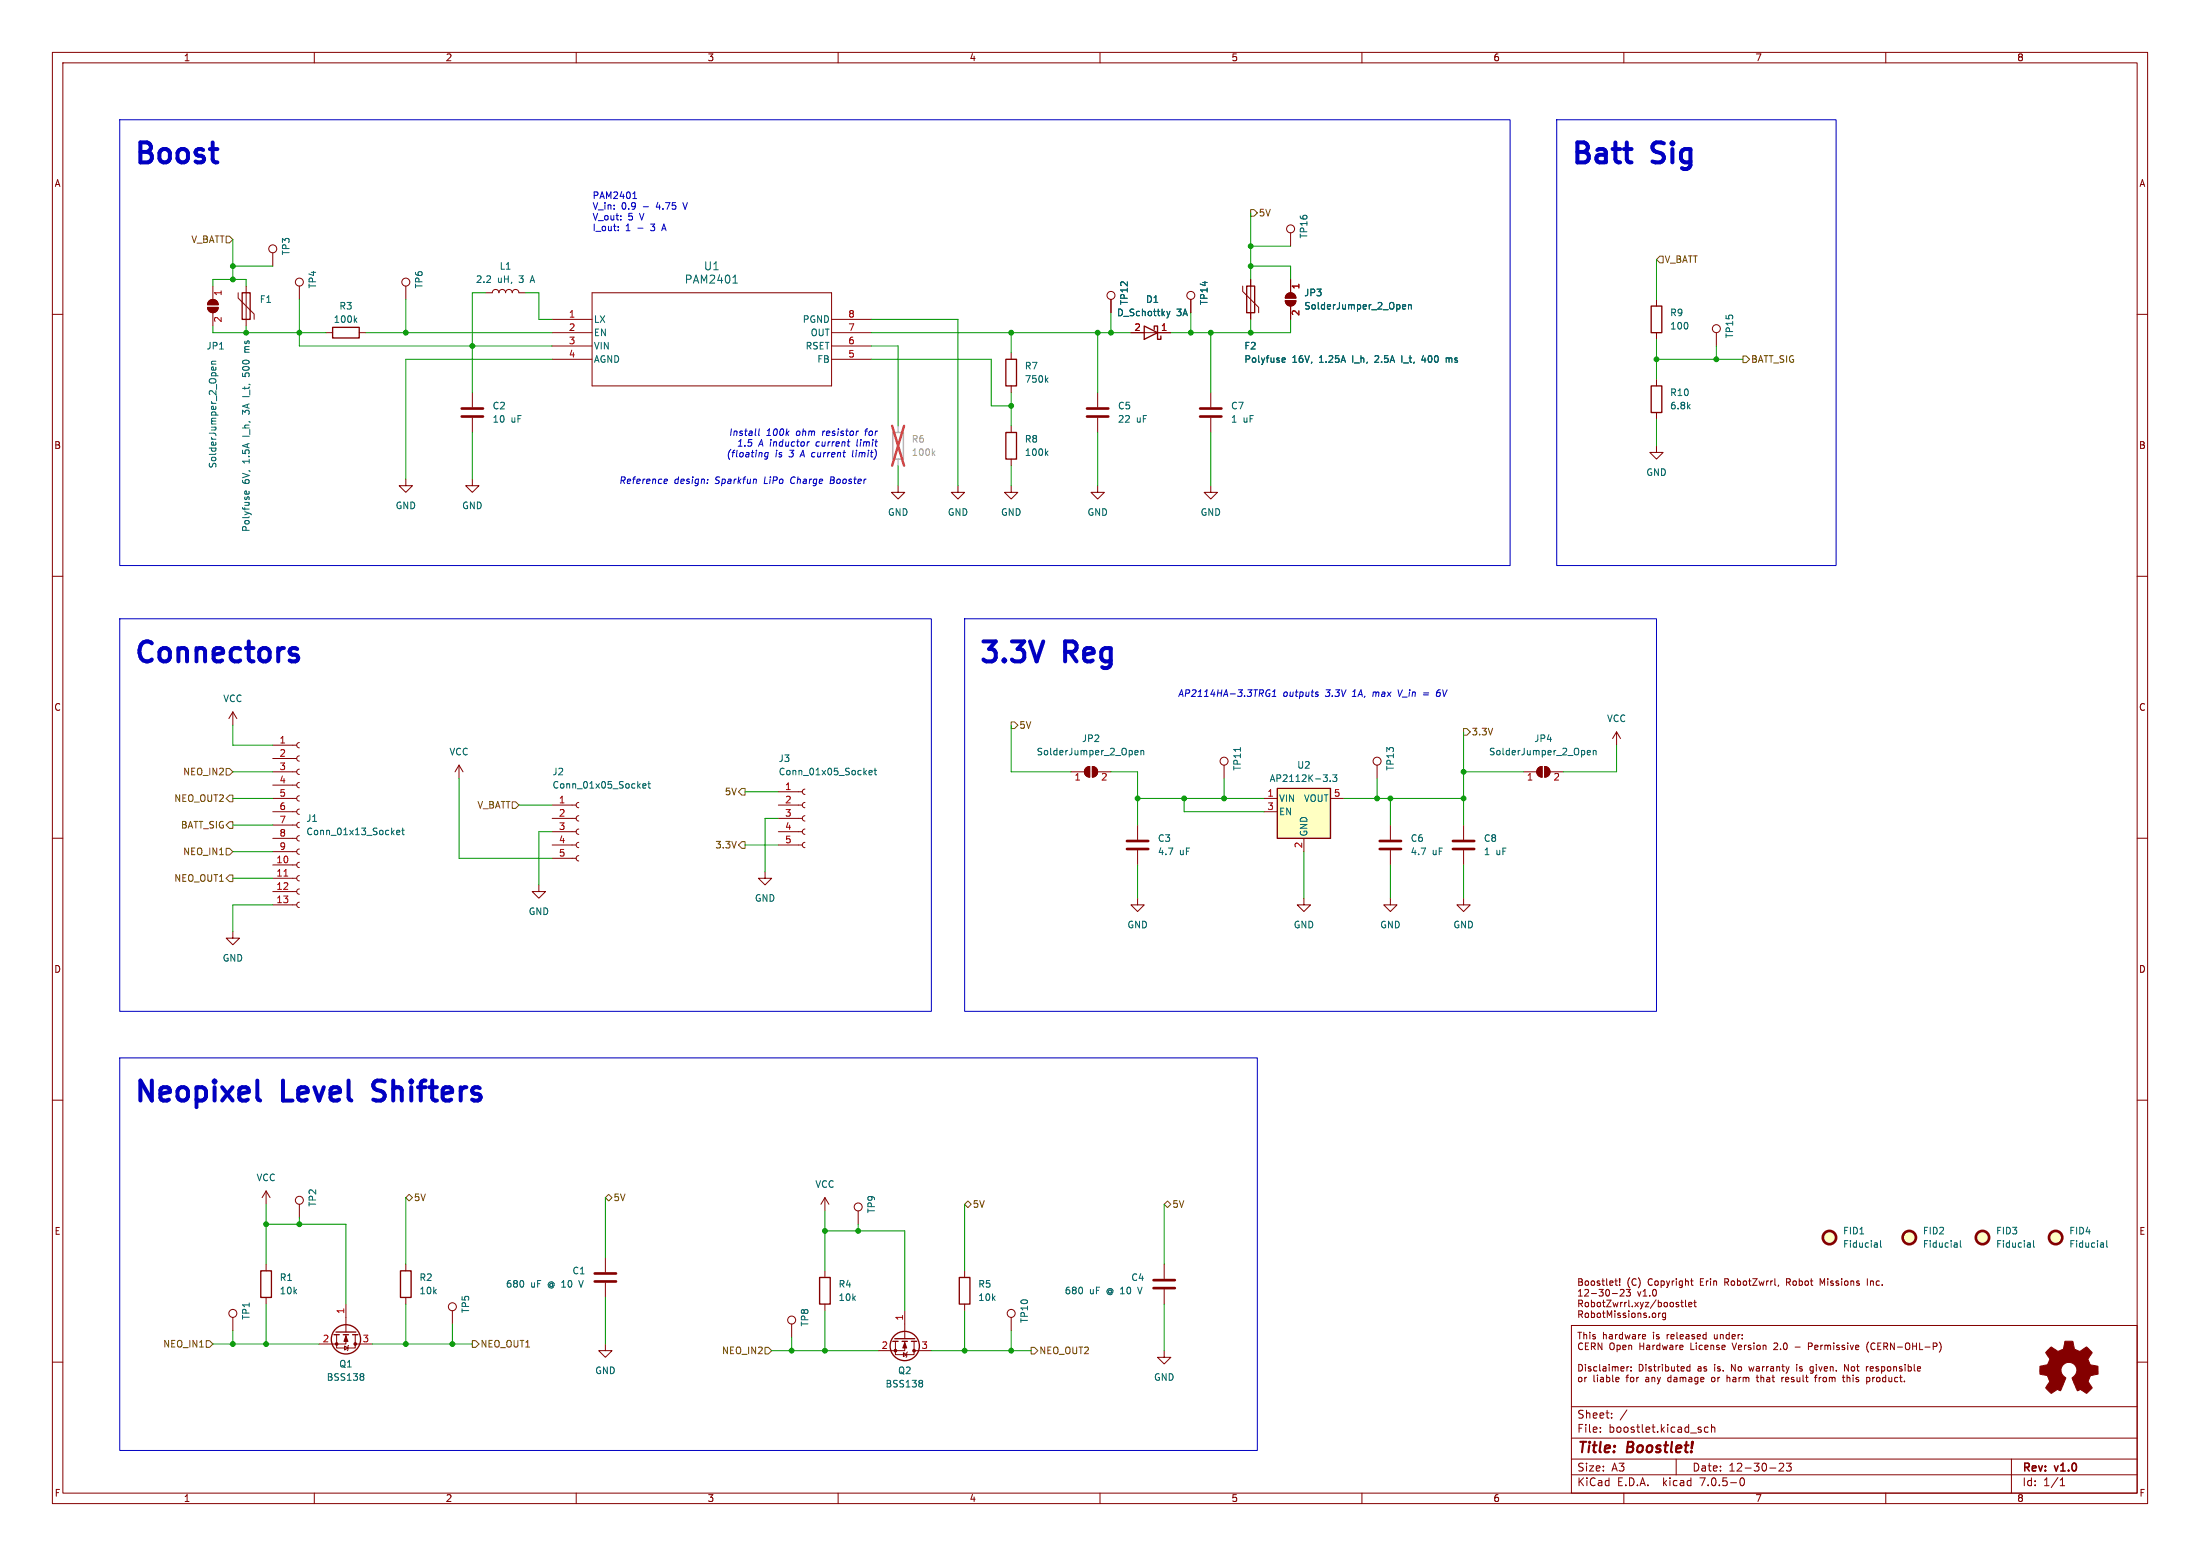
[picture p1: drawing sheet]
<svg xmlns="http://www.w3.org/2000/svg" width="420mm" height="297mm" viewBox="0 0 420 297" stroke-linecap="round" stroke-linejoin="round" font-family="sans-serif">
<g fill="none" stroke="#840000" stroke-width=".19">
<path d="M10 10h400v277h-400zM12 12h396v273h-396zM60 10v2M110 10v2M160 10v2M210 10v2M260 10v2M310 10v2M360 10v2M10 60h2M39.6 58.7h2.1a1.02 1.02 0 0 1-1.1 1 1.02 1.02 0 0 1-1-1zM39.9 57.4a1.02 1.02 0 0 1 1.1-.2 1.02 1.02 0 0 1 .7 1h-2.1z"/>
<path d="M40.6 54.6v2.6M40.6 59.7v2.5M45.5 55.9v1l3 3v1.1M47 54.6v7.6M52.1 48.3v2.5M57.1 54.6v2.6M77.5 54.6v2.6M92.7 55.9h1.3a.64 .64 0 0 1 .6-.7 .64 .64 0 0 1 .6 .7 .64 .64 0 0 1 .7-.7 .64 .64 0 0 1 .6 .7 .64 .64 0 0 1 .7-.7 .64 .64 0 0 1 .6 .7 .64 .64 0 0 1 .6-.7 .64 .64 0 0 1 .7 .7h1.2M113 55.9h45.7v17.8h-45.7zM212.1 57.2v2.5M227.3 57.2v2.5M237.2 54.6v1l3.1 3.1v1"/>
<path d="M238.8 53.3v7.7M245.4 57.4h2a1.02 1.02 0 0 1-1 1 1.02 1.02 0 0 1-1-1zM245.7 56.2a1.02 1.02 0 0 1 1.1-.2 1.02 1.02 0 0 1 .6 .9h-2zM246.4 44.5v2.5M246.4 53.3v2.6M246.4 58.4v2.6M316.2 57.2v1.2M408 60h2M62.2 63.5h1.3M68.6 63.5h1.2M90.2 74.9v2.8M90.2 79.8v2.8"/>
<path d="M105.4 63.5h7.6M105.4 61h7.6M105.4 66h7.6M105.4 68.6h7.6M158.7 63.5h7.7M158.7 61h7.7M158.7 66h7.7M158.7 68.6h7.7M193 67.3v1.3M193 73.7v1.2M209.5 74.9v2.8M209.5 79.8v2.8"/>
<path d="M215.9 63.5h7.6M231.1 74.9v2.8M231.1 79.8v2.8M316.2 63.5v1.3M316.2 72.4v1.3M316.2 78.7v1.3M327.7 63.5v2.5M77.5 91.4v1.3h1.2l-1.2 1.3-1.3-1.3h1.3M90.2 91.4v1.3h1.2l-1.2 1.3-1.3-1.3h1.3M171.4 92.7v1.3h1.3l-1.3 1.3-1.2-1.3h1.2M182.9 92.7v1.3h1.2l-1.2 1.3-1.3-1.3h1.3M193 92.7v1.3h1.3l-1.3 1.3-1.2-1.3h1.2"/>
<path d="M193 81.3v1.3M193 87.6v1.3M209.5 92.7v1.3h1.3l-1.3 1.3-1.2-1.3h1.2M231.1 92.7v1.3h1.3l-1.3 1.3-1.2-1.3h1.2M316.2 85.1v1.3h1.3l-1.3 1.2-1.2-1.2h1.2M10 110h2M408 110h2M44.4 135.9l-.7 1.3M44.4 135.9v2.5M44.4 135.9l.8 1.3M308.6 139.7l-.8 1.3M308.6 139.7v2.5"/>
<path d="M308.6 139.7l.8 1.3M10 160h2M52.1 157.5h4.5M52.1 154.9h4.5M52.1 152.4h4.5M52.1 149.9h4.5M52.1 147.3h4.5M52.1 144.8h4.5M52.1 142.2h4.5M57.1 159.5l-.3 .1-.2 .4 .2 .4 .3 .1M57.1 157l-.3 .1-.2 .4 .2 .3 .3 .2M57.1 154.4l-.3 .2-.2 .3 .2 .4 .3 .1"/>
<path d="M57.1 151.9l-.3 .1-.2 .4 .2 .4 .3 .1M57.1 149.4l-.3 .1-.2 .3 .2 .4 .3 .2M57.1 146.8l-.3 .1-.2 .4 .2 .4 .3 .1M57.1 144.3l-.3 .1-.2 .4 .2 .3 .3 .2M57.1 141.7l-.3 .2-.2 .3 .2 .4 .3 .1M87.6 146.1l-.7 1.2M87.6 146.1v2.5M87.6 146.1l.8 1.2M105.4 158.8h4.6M105.4 156.2h4.6M105.4 153.7h4.6M110.5 158.2l-.4 .2-.1 .3 .1 .4 .4 .2"/>
<path d="M110.5 155.7l-.4 .1-.1 .4 .1 .4 .4 .1M110.5 153.2l-.4 .1-.1 .4 .1 .3 .4 .2M148.6 158.8h4.6M148.6 156.2h4.6M148.6 153.7h4.6M148.6 151.1h4.6M153.7 158.2l-.4 .2-.1 .3 .1 .4 .4 .2M153.7 155.7l-.4 .1-.1 .4 .1 .4 .4 .1M153.7 153.2l-.4 .1-.1 .4 .1 .3 .4 .2M153.7 150.6l-.4 .2-.1 .3 .1 .4 .4 .1M204.5 147.3h2.5M207.3 146.6l.7-.3v2a1.02 1.02 0 0 1-.9-.6 1.02 1.02 0 0 1 .2-1.1z"/>
<path d="M208.5 146.3a1.02 1.02 0 0 1 1 1 1.02 1.02 0 0 1-1 1zM209.5 147.3h2.6M217.2 157.5v2.8M233.7 146.1v2.5M241.3 154.9h2.5M241.3 152.4h2.5M254 152.4h2.5M262.9 146.1v2.5M265.4 157.5v2.8M279.4 157.5v2.8M290.8 147.3h2.6M293.7 146.6l.7-.3v2a1.02 1.02 0 0 1-1-.6 1.02 1.02 0 0 1 .3-1.1z"/>
<path d="M294.9 146.3a1.02 1.02 0 0 1 1 1 1.02 1.02 0 0 1-1 1zM295.9 147.3h2.5M408 160h2M44.4 177.8v1.3h1.3l-1.3 1.2-1.2-1.2h1.2M52.1 172.7h4.5M52.1 170.2h4.5M52.1 167.6h4.5M52.1 165.1h4.5M52.1 162.6h4.5M52.1 160h4.5M57.1 172.2l-.3 .1-.2 .4 .2 .4 .3 .1M57.1 169.7l-.3 .1-.2 .4 .2 .3 .3 .2"/>
<path d="M57.1 167.1l-.3 .2-.2 .3 .2 .4 .3 .1M57.1 164.6l-.3 .1-.2 .4 .2 .4 .3 .1M57.1 162.1l-.3 .1-.2 .3 .2 .4 .3 .2M102.9 168.9v1.3h1.2l-1.2 1.3-1.3-1.3h1.3M105.4 161.3h4.6M105.4 163.8h4.6M110.5 163.3l-.4 .2-.1 .3 .1 .4 .4 .1M110.5 160.8l-.4 .1-.1 .4 .1 .3 .4 .2M146 166.4v1.2h1.3l-1.3 1.3-1.2-1.3h1.2M148.6 161.3h4.6M153.7 160.8l-.4 .1-.1 .4 .1 .3 .4 .2M217.2 171.5v1.2h1.2l-1.2 1.3-1.3-1.3h1.3"/>
<path d="M217.2 162.3v2.8M248.9 171.5v1.2h1.3l-1.3 1.3-1.3-1.3h1.3M248.9 160v2.6M265.4 171.5v1.2h1.3l-1.3 1.3-1.2-1.3h1.2M265.4 162.3v2.8M279.4 171.5v1.2h1.3l-1.3 1.3-1.3-1.3h1.3M279.4 162.3v2.8M10 210h2M408 210h2M50.8 227.3v2.6M50.8 227.3l-.8 1.3M50.8 227.3l.8 1.3"/>
<path d="M57.1 229.9v2.5M157.5 228.6v2.5M157.5 228.6l-.8 1.3M157.5 228.6l.7 1.3M163.8 231.1v2.6M10 260h2M44.4 251.5v2.5M50.8 241.3v1.3M50.8 247.6v1.3M64.3 254.8v2.5h3.5v-2.5M65.8 256.9l.6 .4-.6 .4zM66 254.8v1.7h-5"/>
<path d="M66 248.9v5.4M66.5 256.8l-.2 1M67.8 256.5h3.3M77.5 241.3v1.3M77.5 247.6v1.3M86.4 250.2v2.5M115.6 256.5v1.3h1.2l-1.2 1.3-1.3-1.3h1.3M115.6 240v2.8M115.6 244.9v2.7M151.1 252.7v2.6M157.5 242.6v1.2M157.5 248.9v1.3"/>
<path d="M170.9 256v2.6h3.6v-2.6M172.5 258.2l.6 .4-.6 .4zM172.7 256v1.8h-5.1M172.7 250.2v5.3M173.2 258.1l-.2 1M174.5 257.8h3.3M184.1 242.6v1.2M184.1 248.9v1.3M193 251.5v2.5M222.2 257.8v1.3h1.3l-1.3 1.2-1.2-1.2h1.2M222.2 241.3v2.8M222.2 246.1v2.8"/>
<path d="M300 253h108v32h-108zM307.8 246.9h1M308.3 244.5h.5M308.5 244.1v1.1l.3 .1M309.2 245.2v.1M309.2 244.1v.8M309.3 246.2l.5-.1 .2 .3M310 246.5l-.7 .9h.7M311.2 246.1l-.4 .5 .4 .1v.6l-.2 .1-.5-.1M313.7 254.7l.4 .1 .1 .2-.7 .1M314.1 255.5l-.4 .1M316.6 250.6v.9"/>
<path d="M317 250.6l-.4 .3M318 250.7l-.4-.1-.2 .3 .1 .5h.5M318 250.6v1.1l-.3 .2-.3-.1M320 248.9l.4 .2 .1 .2-.2 .1h-.3M320 248.6h.4M320.9 248.6h.5M321 248.2v1.1l.4 .1M321.1 256.8l.2 .3-.6 .1M321.2 257.6h-.1M321.8 248.2v1.1l.2 .1M322.4 249l.6-.1-.1-.3h-.3l-.2 .2v.6h.5M322.7 244.5h.5"/>
<path d="M322.9 244.1v1.1l.3 .1M323.3 248.6h.5M323.5 248.2v1.1l.3 .1M325.3 254.7l.4 .1M325.7 255.5l-.4 .1M325.7 254.3v1.3M338.9 245.3h.1M339.6 245.3l-.2 .2M345.2 257h.5M345.7 256.3h-.5v1.3M356.5 244.1v1.2M356.5 256.5l-.1 .5 .1 .7"/>
<path d="M369.5 256.3l.3 .3-.1 .3-.2 .1M370.2 256.2a1.46 1.46 0 0 1 0 1.9M408 260h2M300 278.5h108M300 274.5h108M300 268.5h108M305.5 273.2v.2M305.5 272.5v.1M307.7 270.5v.2M307.7 269.8v.1M308.7 262.9l.3 .1 .1 .2-.6 .1M309 263.7h-.3"/>
<path d="M310.6 260.9v.8M310.6 269.1l-1.3 1.9M310.9 260.9l-.3 .2M311.4 261.6v.1M311.4 260.9v.1M320 278.5v3M322.6 260.9h-.3l-.3 .2 .1 .5h.5M322.6 260.4v1.3M324.7 273v.3M326.1 272.5l-.4-.1-.3 .3 .1 .6h.6M326.7 272.5l.2-.1 .4 .1 .1 .9M326.7 271.9v1.5"/>
<path d="M335.3 262.9h.4M339.7 279.4l.5-.1 .2 .1 .1 .3-.9 1.1h.9M340.2 262.9v.8M340.4 262.9l-.2 .2M341 279.3h.9l-.5 .6 .5 .1v.6l-.2 .2-.7-.2M345.6 261v.6M346.4 262.9h.5M346.6 262.7v1M351.7 262.9h.5M351.9 262.5v1.1l.3 .1M352.1 261.7v-1.3l.8 1.3M356.3 260.9v.8"/>
<path d="M356.4 262.9v1.3M356.4 263.7h.4M356.4 263h.4M356.7 260.9l-.4 .2M366.6 260.9v.3l-.6 .1M384 278.5v6.5M60 285v2M110 285v2M160 285v2M210 285v2M260 285v2M300 281.5h108"/>
<path d="M310 285v2M332.4 282.2l.1-.1a.8 .8 0 0 1 .5 .7 .8 .8 0 0 1-.5 .8 1 1 0 0 1-.1-1.4zM337.9 280.2h1.1M360 285v2M393.3 283.6h.9M393.3 282.5l.4-.4v1.5"/>
<circle cx="52.1" cy="47.5" r=".76"/>
<circle cx="57.1" cy="53.8" r=".76"/>
<circle cx="77.5" cy="53.8" r=".76"/>
<circle cx="212.1" cy="56.4" r=".76"/>
<circle cx="227.3" cy="56.4" r=".76"/>
<circle cx="246.4" cy="43.7" r=".76"/>
<circle cx="327.7" cy="62.7" r=".76"/>
<circle cx="233.7" cy="145.3" r=".76"/>
<circle cx="262.9" cy="145.3" r=".76"/>
<circle cx="57.1" cy="229.1" r=".76"/>
<circle cx="163.8" cy="230.4" r=".76"/>
<circle cx="44.4" cy="250.7" r=".76"/>
<circle cx="86.4" cy="249.4" r=".76"/>
<circle cx="151.1" cy="252" r=".76"/>
<circle cx="193" cy="250.7" r=".76"/>
</g>
<g fill="none" stroke="#840000" stroke-width=".51">
<path d="M88.1 79.5h4.1M88.1 78h4.1M207.5 79.5h4.1M207.5 78h4.1M229.1 79.5h4.1M229.1 78h4.1M215.1 162.1h4.1M215.1 160.5h4.1M263.4 162.1h4.1M263.4 160.5h4.1M277.4 162.1h4M277.4 160.5h4"/>
<path d="M113.5 244.6h4.1M113.5 243.1h4.1M220.2 245.9h4.1M220.2 244.3h4.1"/>
<circle cx="349.3" cy="236.2" r="1.27"/>
<circle cx="364.5" cy="236.2" r="1.27"/>
<circle cx="378.5" cy="236.2" r="1.27"/>
<circle cx="392.4" cy="236.2" r="1.27"/>
</g>
<g fill="#ffffc2" stroke="#ffffc2" stroke-width=".19">
<path d="M243.8 150.5h10.2v9.5h-10.2z"/>
<circle cx="392.4" cy="236.2" r="1.27"/>
<circle cx="364.5" cy="236.2" r="1.27"/>
<circle cx="378.5" cy="236.2" r="1.27"/>
<circle cx="349.3" cy="236.2" r="1.27"/>
</g>
<g fill="none" stroke="#006464" stroke-width=".19">
<path d="M139.9 54h.9M140.2 52.7l.2-.2v1.5M222.7 59.4l.4 .9M223.4 59.4l-.3 .9M267.7 58.6l.6-.1v-.3h-.4l-.2 .1 .1 .6h.5M268.9 58.3l.2-.1h.3v.8M268.9 58.2v.8M40.4 69.5h.8M41.2 70.1v.4l-.2 .1h-.6v-.5l.3-.1 .1 .6M41.2 69h-.8v.3l.1 .2M46.7 67.2h.9M46.8 67.2h.1"/>
<path d="M67.8 61.1l.3 .4M68.1 60.7l-.5 .5M199.7 72.5l.4 .5M200.1 72.1l-.5 .5M223.1 60.3l-.4 .4M244.8 69.1h.5M244.8 68.4l.4-.1 .2 .3-.6 .1M276.1 68.3v.9M276.1 68.4h.1M46.8 94.3l-.1-.4 .3-.2 .1 .6M47.5 93.8v.5M199.7 86.5l.4 .4"/>
<path d="M200.1 86.1l-.5 .5M75.7 158.9l.6-.1v-.3h-.4l-.2 .2 .1 .6h.5M76.7 158.5h.5M76.9 158.1v1l.3 .2M122.7 150l.6-.1v-.2l-.4-.1-.2 .2 .1 .6h.5M123.7 149.6h.5M123.9 149.2v1.1l.3 .1M165.9 147.5l.6-.1-.1-.3h-.3l-.2 .1 .1 .6h.4M166.9 147.1h.4M167 146.6v1.1l.3 .2M216.7 143.7l.6-.2-.1-.2-.4-.1-.1 .2v.6h.5M217.8 143.4l.2-.2 .3 .1v.8"/>
<path d="M217.8 143.2v.9M253.9 149v.2M254.4 147.9h.8l-.4 .5 .3 .1v.5l-.1 .2-.6-.2M303 143.7l.6-.2v-.2l-.4-.1-.2 .2 .1 .6h.5M304.2 143.4l.1-.2 .3 .1 .1 .8M304.2 143.2v.9M358.3 237.3l.1 .8M358.4 238l-.1 .1M358.4 237.5l-.1 .1M359 236.8v1.1l.2 .2M373.6 237.3v.8M373.6 238l-.1 .1"/>
<path d="M373.6 237.5l-.1 .1M374.2 236.8v1.1l.2 .2M387.5 237.3l.1 .8M387.6 238l-.1 .1M387.6 237.5l-.1 .1M388.2 236.8v1.1l.2 .2M401.5 237.3l.1 .8M401.6 238l-.1 .1M401.6 237.5l-.1 .1M402.2 236.8v1.1l.2 .2M69.3 262.3l.2 .1-.2 .3M69.3 262.8l.2 .2-.2 .4"/>
<path d="M176 263.5l.1 .2-.1 .3M176 264.1l.1 .2-.1 .4"/>
</g>
<g fill="#840000" stroke="#840000" stroke-width=".19">
<path d="M391 257.6l.6-.5 .9 .6a.62 .62 0 0 0 1 0l.4-.2 .3-1.5h1.5l.1 .5a1.13 1.13 0 0 0 .7 1.3l.6 .2 1.2-.9 1.1 1-.4 .7a.75 .75 0 0 0-.2 1.2l.2 .5 1.5 .3v1.5l-1.4 .3-.1 .1a1.18 1.18 0 0 0-.1 1.4l.5 .8-.1 .1-1 1-.8-.6a.54 .54 0 0 0-.9 .1l-1-2.4a2.33 2.33 0 0 0 .8-1.9 1.54 1.54 0 0 0-2.5-.7 1.54 1.54 0 0 0 .5 2.5l-.9 2.3a.4 .4 0 0 1-.4 .1 .4 .4 0 0 1-.3-.2l-1.2 .8-.9-.9-.2-.2 .8-1.2-.2-.5a.71 .71 0 0 0-.9-.8l-.8-.1v-1.5l.5-.1a1.11 1.11 0 0 0 1.2-.7 .72 .72 0 0 0-.2-1.2l-.4-.6z"/>
<path d="M245.7 56.2a1.02 1.02 0 0 1 1.1-.2 1.02 1.02 0 0 1 .6 .9h-2z"/>
<path d="M245.4 57.4h2a1.02 1.02 0 0 1-1 1 1.02 1.02 0 0 1-1-1z"/>
<path d="M66 255l.4 1h-.7z"/>
<path d="M172.7 256.3l.4 1h-.8z"/>
<path d="M293.7 146.6l.7-.3v2a1.02 1.02 0 0 1-1-.6 1.02 1.02 0 0 1 .3-1.1z"/>
<path d="M294.9 146.3a1.02 1.02 0 0 1 1 1 1.02 1.02 0 0 1-1 1z"/>
<path d="M207.3 146.6l.7-.3v2a1.02 1.02 0 0 1-.9-.6 1.02 1.02 0 0 1 .2-1.1z"/>
<path d="M208.5 146.3a1.02 1.02 0 0 1 1 1 1.02 1.02 0 0 1-1 1z"/>
<path d="M39.9 57.4a1.02 1.02 0 0 1 1.1-.2 1.02 1.02 0 0 1 .7 1h-2.1z"/>
<path d="M39.6 58.7h2.1a1.02 1.02 0 0 1-1.1 1 1.02 1.02 0 0 1-1-1z"/>
<circle cx="64.3" cy="256.5" r=".25"/>
<circle cx="67.8" cy="256.5" r=".25"/>
<circle cx="170.9" cy="257.8" r=".25"/>
<circle cx="174.5" cy="257.8" r=".25"/>
</g>
<g fill="none" stroke="#840000" stroke-width=".25">
<path d="M46.2 55.9h1.6v5.1h-1.6zM238 54.6h1.5v5.1h-1.5zM315.2 58.4h2v5.1h-2zM63.5 62.5h5.1v2h-5.1zM192 68.6h2.1v5.1h-2.1zM218.4 62.2l2.6 1.3-2.6 1.3zM220.3 62.9v-.7h.7v2.6h.6v-.7M315.2 73.7h2v5h-2zM192 82.6h2.1v5h-2.1zM243.8 150.5h10.2v9.5h-10.2zM49.8 242.6h2v5h-2zM63.8 254.8h1"/>
<path d="M64.1 254.3h3.8M65.5 254.8h1M67.3 254.8h1M76.5 242.6h2v5h-2zM156.5 243.8h2v5.1h-2zM170.4 256h1M170.8 255.5h3.8M172.2 256h1M174 256h1M183.1 243.8h2.1v5.1h-2.1z"/>
<circle cx="66" cy="255.7" r="2.79"/>
<circle cx="172.7" cy="256.9" r="2.79"/>
</g>
<path d="M54.2 167.2h.7" fill="none" stroke="#a90000" stroke-width=".19"/>
<path d="M170.4 82.6h2.1v5h-2.1z" fill="none" stroke="#a1a1a1" stroke-width=".25"/>
<path d="M171.4 81.3v1.3M171.4 87.6v1.3" fill="none" stroke="#a1a1a1" stroke-width=".19"/>
<path d="M178.1 86.5l.4 .4M178.5 86.1l-.5 .5" fill="none" stroke="#989898" stroke-width=".19"/>
<path d="M170.3 81.3l2.3 7.6M172.6 81.3l-2.3 7.6" fill="none" stroke="#eb3a3d" stroke-width=".46"/>
<g fill="none" stroke="#725600" stroke-width=".19">
<path d="M43.2 45.1h.6l.6 .6-.6 .7h-.6zM238.8 40h.6l.6 .6-.6 .7h-.6zM316.9 48.9h.6v1.3h-.6l-.7-.7zM332.7 67.9h.7l.6 .7-.6 .6h-.7zM193 137.8h.7l.6 .6-.6 .7h-.7zM279.4 139.1h.6l.7 .6-.7 .6h-.6zM43.2 146.7h.6l.6 .6-.6 .7h-.6zM43.8 156.8h.6v1.3h-.6l-.6-.6zM43.8 151.8h.6v1.2h-.6l-.6-.6zM97.8 153h.6l.7 .7-.7 .6h-.6zM141.6 150.5h.6v1.3h-.6l-.6-.7zM43.2 161.9h.6l.6 .7-.6 .6h-.6z"/>
<path d="M43.8 167h.6v1.3h-.6l-.6-.7zM141.6 160.7h.6v1.2h-.6l-.6-.6zM77.5 228.6l.6-.6 .6 .6-.6 .6zM115.6 228.6l.6-.6 .6 .6-.6 .6zM184.1 229.9l.7-.7 .6 .7-.6 .6zM222.2 229.9l.7-.7 .6 .7-.6 .6zM39.4 255.9h.6l.6 .6-.6 .7h-.6zM90.2 255.9h.6l.6 .6-.6 .7h-.6zM146 257.2h.7l.6 .6-.6 .6h-.7zM196.8 257.2h.7l.6 .6-.6 .6h-.7z"/>
</g>
<path d="M56.4 125l.3 .2 .2 .3-.2 .6-.3 .1M56.4 123.7l.3 .2M49.1 206.3v3.2l.2 .4 .4 .2" fill="none" stroke="#0000c2" stroke-width=".76"/>
<g fill="none" stroke="#0000c2" stroke-width=".19">
<path d="M22.9 22.9h265.4v85.1h-265.4zM120.8 37.9h.7M121.1 36.8l.1-.2v1.3M297.2 22.9h53.3v85.1h-53.3zM118 43.9v.1M118 43.3v.1M126.9 91.5l.4-.1 .1 .4-.6 .1M127.3 92.2l-.4 .1M135 92.2v.1M135.1 91.5v.1M144.1 91.4l.3 .2-.1 .7M145 81.9l-.2 1 .2 .2"/>
<path d="M146.6 86.4h-.4l-.2 .6 .2 .2h.4M146.7 86.4l-.2 1-.2 .2h-.3M154.2 84.3l-.2 .9M154.5 84.3l-.4 .3M161.8 84.3h.5M162 85.2h.1M163.9 82.3h-.3M22.9 118.1h154.9v74.9h-154.9zM184.1 118.1h132.1v74.9h-132.1zM242.2 132.4h.2v.4l-.6 .1M242.5 131.7h-.3l-.4 .1M242.8 132.9h.8"/>
<path d="M243 132l.4-.3-.2 1.2M251.2 132.5l.4 .2v.2h-.4M251.2 132.2h.5M274.3 132.3l-.1 .1M274.4 132l-.2 .7 .1 .2M22.9 201.9h217.1v75h-217.1z"/>
</g>
<g fill="none" stroke="#009600" stroke-width=".19">
<path d="M40.6 54.6v-1.3h6.4v1.3M44.4 50.8h7.7M44.4 45.7v7.6M57.1 57.2v8.8h48.3M77.5 57.2v6.3M92.7 55.9h-2.5v19M100.3 55.9h2.6v5.1h2.5M212.1 59.7v3.8M227.3 59.7v3.8M238.8 50.8h7.6v2.5M238.8 40.6v12.7M238.8 47h7.6"/>
<path d="M316.2 49.5v7.7M40.6 62.2v1.3h21.6M47 62.2v1.3M69.8 63.5h35.6M105.4 68.6h-27.9v22.8M166.4 63.5h49.5M166.4 66h5v15.3M166.4 61h16.5v31.7M166.4 68.6h22.8v8.9h3.8M193 63.5v3.8M193 74.9v6.4M209.5 63.5v11.4"/>
<path d="M231.1 63.5v11.4M238.8 61v2.5M246.4 61v2.5h-22.9M316.2 68.6h16.5M316.2 64.8v7.6M327.7 66v2.6M90.2 82.6v8.8M171.4 88.9v3.8M193 88.9v3.8M209.5 82.6v10.1M231.1 82.6v10.1M316.2 80v5.1"/>
<path d="M44.4 138.4v3.8h7.7M193 138.4v8.9h11.5M279.4 139.7v17.8M44.4 147.3h7.7M44.4 152.4h7.7M44.4 157.5h7.7M87.6 148.6v15.2h17.8M99.1 153.7h6.3M105.4 158.8h-2.5v10.1M142.2 151.1h6.4M148.6 156.2h-2.6v10.2M212.1 147.3h5.1v10.2"/>
<path d="M217.2 152.4h24.1M226.1 152.4v2.5h15.2M233.7 148.6v3.8M256.5 152.4h22.9M262.9 148.6v3.8M265.4 152.4v5.1M279.4 147.3h11.4M308.6 142.2v5.1h-10.2M44.4 162.6h7.7M44.4 167.6h7.7M52.1 172.7h-7.7v5.1M142.2 161.3h6.4"/>
<path d="M217.2 165.1v6.4M248.9 162.6v8.9M265.4 165.1v6.4M279.4 165.1v6.4M50.8 233.7h15.2v15.2M50.8 229.9v11.4M57.1 232.4v1.3M77.5 228.6v12.7M115.6 228.6v11.4M157.5 231.1v11.5M157.5 234.9h15.2v15.3M163.8 233.7v1.2"/>
<path d="M184.1 229.9v12.7M222.2 229.9v11.4M40.6 256.5h20.4M44.4 254v2.5M50.8 248.9v7.6M71.1 256.5h19.1M77.5 248.9v7.6M86.4 252.7v3.8M115.6 247.6v8.9M147.3 257.8h20.3M151.1 255.3v2.5M157.5 250.2v7.6"/>
<path d="M177.8 257.8h19M184.1 250.2v7.6M193 254v3.8M222.2 248.9v8.9"/>
</g>
<g fill="#009600" stroke="#009600" stroke-width=".19">
<circle cx="193" cy="257.8" r=".46"/>
<circle cx="151.1" cy="257.8" r=".46"/>
<circle cx="163.8" cy="234.9" r=".46"/>
<circle cx="184.1" cy="257.8" r=".46"/>
<circle cx="157.5" cy="257.8" r=".46"/>
<circle cx="50.8" cy="256.5" r=".46"/>
<circle cx="44.4" cy="256.5" r=".46"/>
<circle cx="77.5" cy="256.5" r=".46"/>
<circle cx="50.8" cy="233.7" r=".46"/>
<circle cx="57.1" cy="233.7" r=".46"/>
<circle cx="86.4" cy="256.5" r=".46"/>
<circle cx="57.1" cy="63.5" r=".46"/>
<circle cx="47" cy="63.5" r=".46"/>
<circle cx="157.5" cy="234.9" r=".46"/>
<circle cx="77.5" cy="63.5" r=".46"/>
<circle cx="44.4" cy="53.3" r=".46"/>
<circle cx="44.4" cy="50.8" r=".46"/>
<circle cx="90.2" cy="66" r=".46"/>
<circle cx="217.2" cy="152.4" r=".46"/>
<circle cx="233.7" cy="152.4" r=".46"/>
<circle cx="226.1" cy="152.4" r=".46"/>
<circle cx="227.3" cy="63.5" r=".46"/>
<circle cx="209.5" cy="63.5" r=".46"/>
<circle cx="212.1" cy="63.5" r=".46"/>
<circle cx="193" cy="77.5" r=".46"/>
<circle cx="193" cy="63.5" r=".46"/>
<circle cx="327.7" cy="68.6" r=".46"/>
<circle cx="231.1" cy="63.5" r=".46"/>
<circle cx="238.8" cy="63.5" r=".46"/>
<circle cx="238.8" cy="50.8" r=".46"/>
<circle cx="238.8" cy="47" r=".46"/>
<circle cx="316.2" cy="68.6" r=".46"/>
<circle cx="262.9" cy="152.4" r=".46"/>
<circle cx="265.4" cy="152.4" r=".46"/>
<circle cx="279.4" cy="147.3" r=".46"/>
<circle cx="279.4" cy="152.4" r=".46"/>
</g>
<g font-size="5.3" fill="#0000c2">
<text x="25.4" y="31.5">Boost</text>
<text x="299.7" y="31.5">Batt</text>
<text x="315.4" y="31.5">Sig</text>
<text x="25.4" y="126.8">Connectors</text>
<text x="186.7" y="126.8">3.3V</text>
<text x="203.1" y="126.8">Reg</text>
<text x="25.4" y="210.6">Neopixel</text>
<text x="53.8" y="210.6">Level</text>
<text x="72.3" y="210.6">Shifters</text>
</g>
<g font-size="2.8" fill="#840000">
<text x="301" y="277.8">Title:</text>
<text x="310.4" y="277.8">Boostlet!</text>
</g>
<g font-size="2.1" fill="#006464">
<text x="134.3" y="51.8">U1</text>
<text x="130.7" y="54.3">PAM2401</text>
</g>
<g font-size="2.1" fill="#840000">
<text x="301" y="273.6">File:</text>
<text x="301" y="270.9">Sheet:</text>
<text x="307" y="273.6">boostlet.kicad_sch</text>
<text x="301" y="281">Size:</text>
<text x="307.6" y="281">A3</text>
<text x="323" y="281">Date:</text>
<text x="329.9" y="281">12-30-23</text>
<text x="386" y="281.2">Rev:</text>
<text x="392.2" y="281.2">v1.0</text>
<text x="301" y="283.8">KiCad</text>
<text x="308.6" y="283.8">E.D.A.</text>
<text x="317.4" y="283.8">kicad</text>
<text x="324.5" y="283.8">7.0.5-0</text>
<text x="386" y="283.8">Id:</text>
<text x="390" y="283.8">1/1</text>
</g>
<g font-size="1.8" fill="#840000">
<text x="35" y="11.8">1</text>
<text x="85" y="11.8">2</text>
<text x="135" y="11.8">3</text>
<text x="185" y="11.8">4</text>
<text x="235" y="11.8">5</text>
<text x="285" y="11.8">6</text>
<text x="335" y="11.8">7</text>
<text x="385" y="11.8">8</text>
<text x="10.4" y="35.8">A</text>
<text x="408.4" y="35.8">A</text>
<text x="10.3" y="85.8">B</text>
<text x="408.3" y="85.8">B</text>
<text x="10.3" y="135.8">C</text>
<text x="408.3" y="135.8">C</text>
<text x="10.3" y="185.8">D</text>
<text x="408.3" y="185.8">D</text>
<text x="10.4" y="235.8">E</text>
<text x="408.3" y="235.8">E</text>
<text x="301" y="245.5">Boostlet!</text>
<text x="310.5" y="245.5">(C)</text>
<text x="314.5" y="245.5">Copyright</text>
<text x="324.6" y="245.5">Erin</text>
<text x="329.4" y="245.5">RobotZwrrl,</text>
<text x="341.3" y="245.5">Robot</text>
<text x="347.8" y="245.5">Missions</text>
<text x="357" y="245.5">Inc.</text>
<text x="301" y="247.6">12-30-23</text>
<text x="301" y="249.6">RobotZwrrl.xyz/boostlet</text>
<text x="301" y="251.6">RobotMissions.org</text>
<text x="312.5" y="247.6">v1.0</text>
<text x="301" y="255.7">This</text>
<text x="301" y="257.8">CERN Open</text>
<text x="305.8" y="255.7">hardware</text>
<text x="312.9" y="257.8">Hardware</text>
<text x="315.5" y="255.7">is</text>
<text x="318.2" y="255.7">released</text>
<text x="322.8" y="257.8">License</text>
<text x="327.4" y="255.7">under:</text>
<text x="330.9" y="257.8">Version</text>
<text x="338.9" y="257.8">2.0</text>
<text x="343.1" y="257.8">-</text>
<text x="345.7" y="257.8">Permissive</text>
<text x="357" y="257.8">(CERN-OHL-P)</text>
<text x="301" y="261.9">Disclaimer:</text>
<text x="301" y="263.9">or</text>
<text x="304" y="263.9">liable</text>
<text x="310.4" y="263.9">for</text>
<text x="312.7" y="261.9">Distributed</text>
<text x="314.2" y="263.9">any</text>
<text x="318.6" y="263.9">damage</text>
<text x="324" y="261.9">as</text>
<text x="327" y="263.9">or</text>
<text x="327.3" y="261.9">is.</text>
<text x="330.1" y="263.9">harm</text>
<text x="330.6" y="261.9">No</text>
<text x="334.2" y="261.9">warranty</text>
<text x="335.9" y="263.9">that</text>
<text x="340.8" y="263.9">result</text>
<text x="343.4" y="261.9">is</text>
<text x="346.1" y="261.9">given.</text>
<text x="347.3" y="263.9">from</text>
<text x="352.7" y="261.9">Not</text>
<text x="352.8" y="263.9">this</text>
<text x="357" y="261.9">responsible</text>
<text x="357.4" y="263.9">product.</text>
<text x="10.4" y="285.8">F</text>
<text x="35" y="286.8">1</text>
<text x="85" y="286.8">2</text>
<text x="135" y="286.8">3</text>
<text x="185" y="286.8">4</text>
<text x="235" y="286.8">5</text>
<text x="285" y="286.8">6</text>
<text x="335" y="286.8">7</text>
<text x="385" y="286.8">8</text>
<text x="408.4" y="285.8">F</text>
</g>
<g font-size="1.8" fill="#0000c2">
<text x="113" y="38.1">PAM2401</text>
<text x="113" y="40.1">V_in:</text>
<text x="118.5" y="40.1">0.9</text>
<text x="122.7" y="40.1">-</text>
<text x="125.3" y="40.1">4.75</text>
<text x="130.7" y="40.1">V</text>
<text x="113" y="42.2">V_out:</text>
<text x="113" y="44.2">I_out:</text>
<text x="119.3" y="44.2">1</text>
<text x="119.8" y="42.2">5</text>
<text x="121.6" y="44.2">-</text>
<text x="122.1" y="42.2">V</text>
<text x="124.3" y="44.2">3</text>
<text x="126.6" y="44.2">A</text>
<text x="139.2" y="83.3">Install</text>
<text x="146.2" y="83.3">100k</text>
<text x="152" y="83.3">ohm</text>
<text x="157.1" y="83.3">resistor</text>
<text x="165.4" y="83.3">for</text>
<text x="138.7" y="87.4">(floating</text>
<text x="140.7" y="85.3">1.5</text>
<text x="144.8" y="85.3">A inductor</text>
<text x="147.9" y="87.4">is</text>
<text x="150.7" y="87.4">3 A current</text>
<text x="155.9" y="85.3">current</text>
<text x="163" y="87.4">limit)</text>
<text x="163.7" y="85.3">limit</text>
<text x="118.1" y="92.5">Reference</text>
<text x="128.6" y="92.5">design:</text>
<text x="136.4" y="92.5">Sparkfun</text>
<text x="145.9" y="92.5">LiPo</text>
<text x="151" y="92.5">Charge</text>
<text x="158.7" y="92.5">Booster</text>
<text x="224.8" y="133.1">AP2114HA-3.3TRG1</text>
<text x="244.8" y="133.1">outputs</text>
<text x="253" y="133.1">3.3V</text>
<text x="258.2" y="133.1">1A,</text>
<text x="262.2" y="133.1">max</text>
<text x="267.2" y="133.1">V_in</text>
<text x="272.1" y="133.1">=</text>
<text x="274.7" y="133.1">6V</text>
</g>
<g font-size="1.8" fill="#725600">
<text x="240.2" y="41.5">5V</text>
<text x="36.5" y="46.5">V_BATT</text>
<text x="317.7" y="50.4">V_BATT</text>
<text x="334.2" y="69.4">BATT_SIG</text>
<text x="194.5" y="139.3">5V</text>
<text x="280.9" y="140.5">3.3V</text>
<text x="34.9" y="148.1">NEO_IN2</text>
<text x="33.2" y="153.2">NEO_OUT2</text>
<text x="91.1" y="154.5">V_BATT</text>
<text x="138.4" y="152">5V</text>
<text x="34.5" y="158.3">BATT_SIG</text>
<text x="34.9" y="163.4">NEO_IN1</text>
<text x="136.5" y="162.1">3.3V</text>
<text x="33.2" y="168.5">NEO_OUT1</text>
<text x="78.9" y="229.4">5V</text>
<text x="117" y="229.4">5V</text>
<text x="185.6" y="230.7">5V</text>
<text x="223.7" y="230.7">5V</text>
<text x="31.1" y="257.4">NEO_IN1</text>
<text x="91.6" y="257.4">NEO_OUT1</text>
<text x="137.8" y="258.6">NEO_IN2</text>
<text x="198.3" y="258.6">NEO_OUT2</text>
</g>
<g font-size="1.8" fill="#006464">
<text x="249.7" y="45.6" transform="rotate(-90 249.7 45.6)">TP16</text>
<text x="55.4" y="48.8" transform="rotate(-90 55.4 48.8)">TP3</text>
<text x="95.3" y="51.6">L1</text>
<text x="49.5" y="58">F1</text>
<text x="60.5" y="55.1" transform="rotate(-90 60.5 55.1)">TP4</text>
<text x="64.7" y="59.2">R3</text>
<text x="80.8" y="55.1" transform="rotate(-90 80.8 55.1)">TP6</text>
<text x="90.8" y="54.2">2.2</text>
<text x="94.9" y="54.2">uH,</text>
<text x="99.1" y="54.2">3</text>
<text x="101.4" y="54.2">A</text>
<text x="215.5" y="58.3" transform="rotate(-90 215.5 58.3)">TP12</text>
<text x="218.7" y="58">D1</text>
<text x="230.7" y="58.3" transform="rotate(-90 230.7 58.3)">TP14</text>
<text x="248.9" y="56.7">JP3</text>
<text x="248.9" y="59.2">SolderJumper_2_Open</text>
<text x="63.6" y="61.8">100k</text>
<text x="113.3" y="61.8">LX</text>
<text x="113.3" y="64.3">EN</text>
<text x="153.2" y="61.8">PGND</text>
<text x="154.7" y="64.3">OUT</text>
<text x="213.2" y="60.5">D_Schottky</text>
<text x="224.6" y="60.5">3A</text>
<text x="318.8" y="60.5">R9</text>
<text x="318.8" y="63.1">100</text>
<text x="331" y="64.6" transform="rotate(-90 331 64.6)">TP15</text>
<text x="39.4" y="66.9">JP1</text>
<text x="47.8" y="71.4" transform="rotate(-90 47.8 71.4)">500</text>
<text x="47.8" y="66.7" transform="rotate(-90 47.8 66.7)">ms</text>
<text x="113.3" y="66.9">VIN</text>
<text x="113.3" y="69.4">AGND</text>
<text x="153.8" y="66.9">RSET</text>
<text x="156" y="69.4">FB</text>
<text x="195.6" y="70.7">R7</text>
<text x="237.5" y="66.9">F2</text>
<text x="237.5" y="69.4">Polyfuse</text>
<text x="246.6" y="69.4">16V,</text>
<text x="251.8" y="69.4">1.25A</text>
<text x="258.3" y="69.4">I_h,</text>
<text x="262.7" y="69.4">2.5A</text>
<text x="267.9" y="69.4">I_t,</text>
<text x="271.9" y="69.4">400</text>
<text x="276.6" y="69.4">ms</text>
<text x="195.6" y="73.2">750k</text>
<text x="318.8" y="75.8">R10</text>
<text x="47.8" y="83.2" transform="rotate(-90 47.8 83.2)">I_h,</text>
<text x="47.8" y="78.8" transform="rotate(-90 47.8 78.8)">3A I_t,</text>
<text x="94" y="78.3">C2</text>
<text x="94" y="80.8">10</text>
<text x="97.5" y="80.8">uF</text>
<text x="213.4" y="78.3">C5</text>
<text x="213.4" y="80.8">22</text>
<text x="216.9" y="80.8">uF</text>
<text x="235" y="78.3">C7</text>
<text x="235" y="80.8">1</text>
<text x="237.3" y="80.8">uF</text>
<text x="318.8" y="78.3">6.8k</text>
<text x="41.5" y="89.5" transform="rotate(-90 41.5 89.5)">SolderJumper_2_Open</text>
<text x="47.8" y="88.5" transform="rotate(-90 47.8 88.5)">1.5A</text>
<text x="195.6" y="84.6">R8</text>
<text x="195.6" y="87.2">100k</text>
<text x="47.8" y="92.5" transform="rotate(-90 47.8 92.5)">6V,</text>
<text x="314.2" y="91">GND</text>
<text x="47.8" y="101.6" transform="rotate(-90 47.8 101.6)">Polyfuse</text>
<text x="75.5" y="97.3">GND</text>
<text x="88.2" y="97.3">GND</text>
<text x="169.5" y="98.6">GND</text>
<text x="180.9" y="98.6">GND</text>
<text x="191" y="98.6">GND</text>
<text x="207.6" y="98.6">GND</text>
<text x="229.1" y="98.6">GND</text>
<text x="42.6" y="134.2">VCC</text>
<text x="306.7" y="138">VCC</text>
<text x="206.5" y="141.8">JP2</text>
<text x="292.9" y="141.8">JP4</text>
<text x="85.8" y="144.3">VCC</text>
<text x="105.4" y="148.1">J2</text>
<text x="148.6" y="145.6">J3</text>
<text x="148.6" y="148.1">Conn_01x05_Socket</text>
<text x="197.8" y="144.3">SolderJumper_2_Open</text>
<text x="237" y="147.2" transform="rotate(-90 237 147.2)">TP11</text>
<text x="242.3" y="149.4">AP2112K-3.3</text>
<text x="247.6" y="146.9">U2</text>
<text x="266.3" y="147.2" transform="rotate(-90 266.3 147.2)">TP13</text>
<text x="284.2" y="144.3">SolderJumper_2_Open</text>
<text x="105.4" y="150.7">Conn_01x05_Socket</text>
<text x="244.1" y="153.2">VIN</text>
<text x="244.1" y="155.8">EN</text>
<text x="248.9" y="153.2">VOUT</text>
<text x="58.4" y="157">J1</text>
<text x="58.4" y="159.6">Conn_01x13_Socket</text>
<text x="221" y="160.8">C3</text>
<text x="249.7" y="159.8" transform="rotate(-90 249.7 159.8)">GND</text>
<text x="269.2" y="160.8">C6</text>
<text x="283.2" y="160.8">C8</text>
<text x="221" y="163.4">4.7</text>
<text x="225.1" y="163.4">uF</text>
<text x="269.2" y="163.4">4.7</text>
<text x="273.4" y="163.4">uF</text>
<text x="283.2" y="163.4">1</text>
<text x="285.5" y="163.4">uF</text>
<text x="144.1" y="172.3">GND</text>
<text x="100.9" y="174.8">GND</text>
<text x="215.2" y="177.4">GND</text>
<text x="246.9" y="177.4">GND</text>
<text x="263.4" y="177.4">GND</text>
<text x="277.4" y="177.4">GND</text>
<text x="42.5" y="183.7">GND</text>
<text x="48.9" y="225.6">VCC</text>
<text x="155.6" y="226.9">VCC</text>
<text x="60.5" y="230.4" transform="rotate(-90 60.5 230.4)">TP2</text>
<text x="167.2" y="231.7" transform="rotate(-90 167.2 231.7)">TP9</text>
<text x="351.8" y="235.8">FID1</text>
<text x="351.8" y="238.3">Fiducial</text>
<text x="367" y="235.8">FID2</text>
<text x="367" y="238.3">Fiducial</text>
<text x="381" y="235.8">FID3</text>
<text x="381" y="238.3">Fiducial</text>
<text x="395" y="235.8">FID4</text>
<text x="395" y="238.3">Fiducial</text>
<text x="53.3" y="244.7">R1</text>
<text x="80" y="244.7">R2</text>
<text x="96.5" y="245.9">680</text>
<text x="101.3" y="245.9">uF</text>
<text x="104.6" y="245.9">@ 10</text>
<text x="109.2" y="243.4">C1</text>
<text x="110.8" y="245.9">V</text>
<text x="160" y="245.9">R4</text>
<text x="186.7" y="245.9">R5</text>
<text x="215.9" y="244.7">C4</text>
<text x="47.8" y="252" transform="rotate(-90 47.8 252)">TP1</text>
<text x="53.3" y="247.2">10k</text>
<text x="80" y="247.2">10k</text>
<text x="89.7" y="250.7" transform="rotate(-90 89.7 250.7)">TP5</text>
<text x="160" y="248.5">10k</text>
<text x="186.7" y="248.5">10k</text>
<text x="203.2" y="247.2">680</text>
<text x="207.9" y="247.2">uF</text>
<text x="211.3" y="247.2">@ 10</text>
<text x="217.5" y="247.2">V</text>
<text x="154.5" y="253.2" transform="rotate(-90 154.5 253.2)">TP8</text>
<text x="196.4" y="252.6" transform="rotate(-90 196.4 252.6)">TP10</text>
<text x="62.3" y="263.7">BSS138</text>
<text x="64.7" y="261.2">Q1</text>
<text x="113.6" y="262.4">GND</text>
<text x="171.4" y="262.4">Q2</text>
<text x="220.3" y="263.7">GND</text>
<text x="169" y="265">BSS138</text>
</g>
<g font-size="1.8" fill="#a90000">
<text x="42.5" y="56.5" transform="rotate(-90 42.5 56.5)">1</text>
<text x="248.3" y="55.3" transform="rotate(-90 248.3 55.3)">1</text>
<text x="42.5" y="61.6" transform="rotate(-90 42.5 61.6)">2</text>
<text x="108.6" y="60.7">1</text>
<text x="108.6" y="63.2">2</text>
<text x="108.6" y="65.8">3</text>
<text x="161.9" y="65.8">6</text>
<text x="161.9" y="63.2">7</text>
<text x="161.9" y="60.7">8</text>
<text x="216.5" y="63.2">2</text>
<text x="221.6" y="63.2">1</text>
<text x="248.3" y="60.4" transform="rotate(-90 248.3 60.4)">2</text>
<text x="108.6" y="68.3">4</text>
<text x="161.9" y="68.3">5</text>
<text x="53.3" y="142">1</text>
<text x="53.3" y="144.5">2</text>
<text x="53.3" y="147.1">3</text>
<text x="53.3" y="149.6">4</text>
<text x="205.1" y="149.2">1</text>
<text x="210.2" y="149.2">2</text>
<text x="291.4" y="149.2">1</text>
<text x="296.5" y="149.2">2</text>
<text x="53.3" y="152.1">5</text>
<text x="53.3" y="154.7">6</text>
<text x="106.6" y="153.4">1</text>
<text x="106.6" y="156">2</text>
<text x="149.8" y="150.9">1</text>
<text x="149.8" y="153.4">2</text>
<text x="149.8" y="156">3</text>
<text x="241.9" y="152.1">1</text>
<text x="241.9" y="154.7">3</text>
<text x="254.6" y="152.1">5</text>
<text x="53.3" y="157.2">7</text>
<text x="53.3" y="159.8">8</text>
<text x="106.6" y="158.5">3</text>
<text x="106.6" y="161">4</text>
<text x="149.8" y="158.5">4</text>
<text x="149.8" y="161">5</text>
<text x="248.7" y="162" transform="rotate(-90 248.7 162)">2</text>
<text x="52.7" y="164.8">10</text>
<text x="52.7" y="167.4">11</text>
<text x="53.3" y="162.3">9</text>
<text x="106.6" y="163.6">5</text>
<text x="52.7" y="169.9">12</text>
<text x="52.7" y="172.5">13</text>
<text x="65.8" y="250.9" transform="rotate(-90 65.8 250.9)">1</text>
<text x="61.6" y="256.3">2</text>
<text x="69.2" y="256.3">3</text>
<text x="168.2" y="257.6">2</text>
<text x="172.5" y="252.1" transform="rotate(-90 172.5 252.1)">1</text>
<text x="175.9" y="257.6">3</text>
</g>
<g font-size="1.8" fill="#989898">
<text x="174" y="84.6">R6</text>
<text x="174" y="87.2">100k</text>
</g>
</svg>
